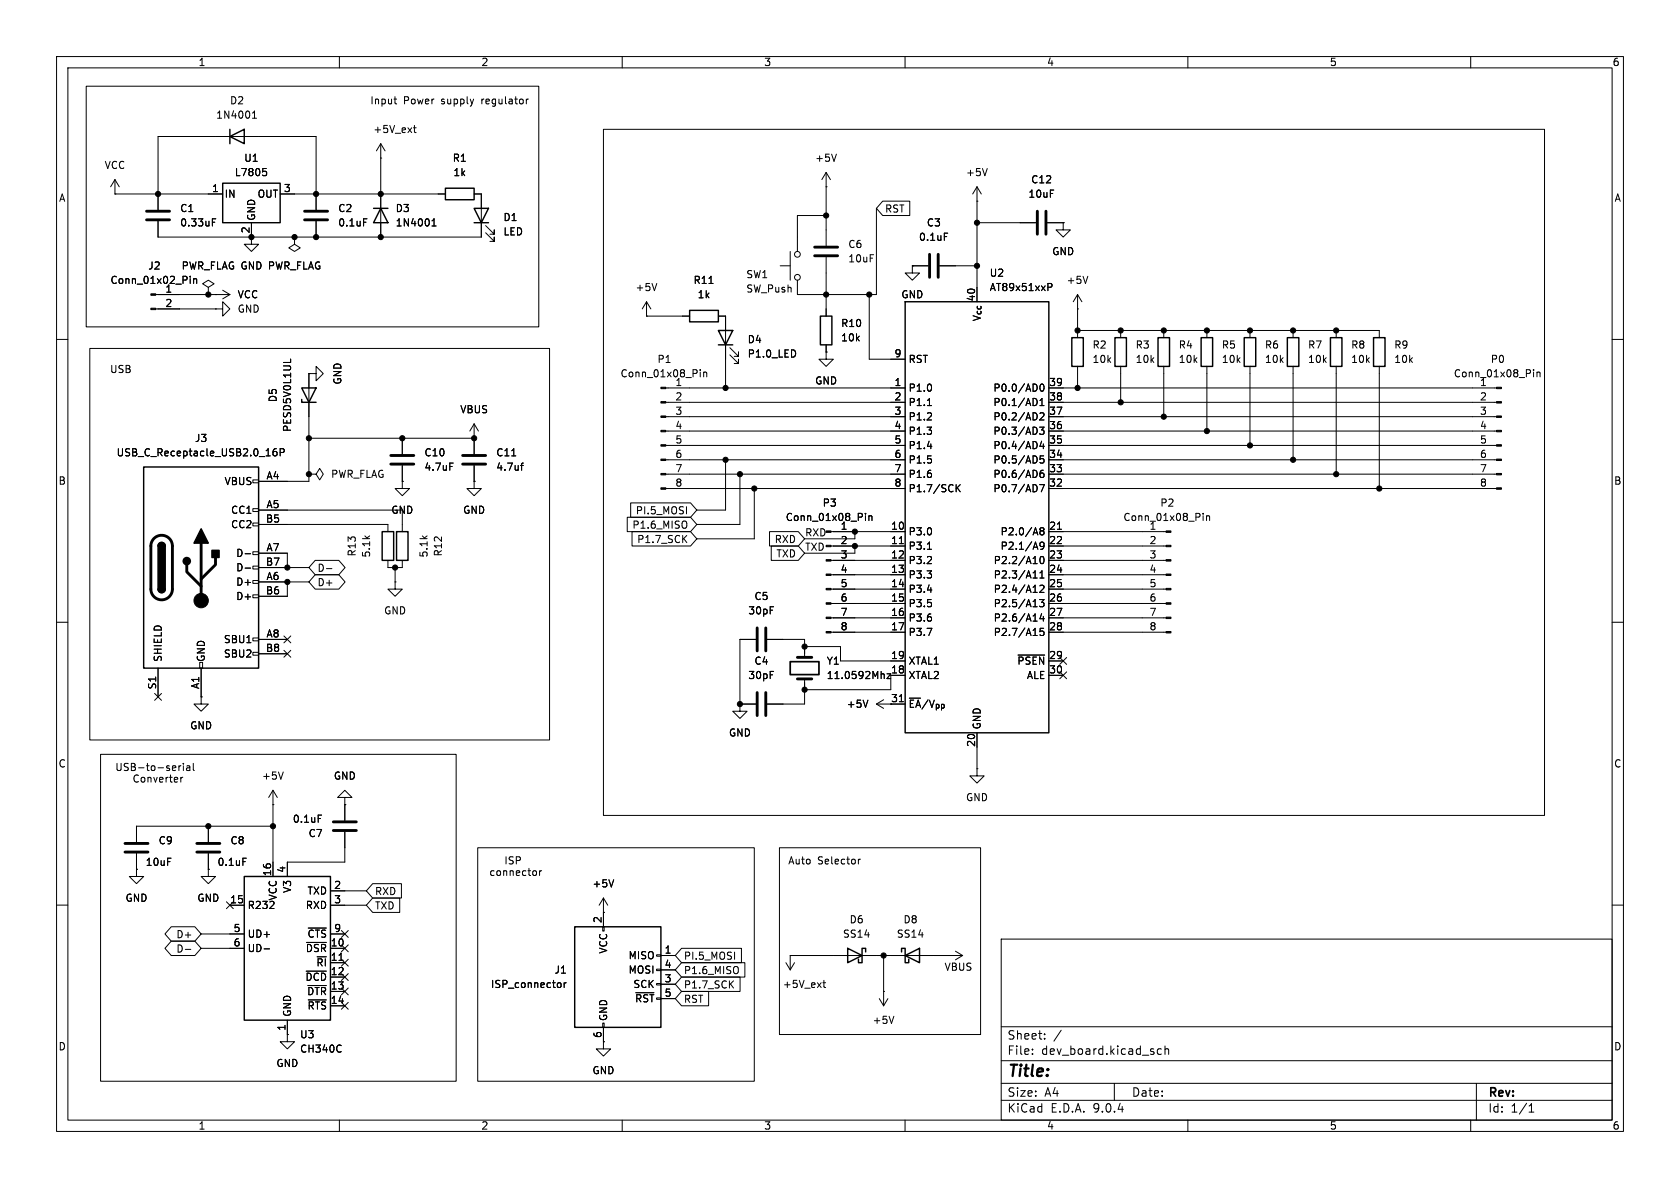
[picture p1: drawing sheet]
<svg xmlns="http://www.w3.org/2000/svg" width="297mm" height="210mm" viewBox="0 0 297 210" stroke-linecap="round" stroke-linejoin="round" font-family="sans-serif">
<g fill="none" stroke="#000" stroke-width=".18">
<path d="M10 10h277v190h-277zM12 12h273v186h-273zM15.2 15.2h80v42.6h-80zM44.6 20l.4-.4v1.3M60 10v2M69.6 17.5h.5M69.8 18.2l.3 .2M93 17.5v.9M93.4 17.5l-.4 .3M110 10v2M160 10v2M210 10v2"/>
<path d="M260 10v2M20.3 34.3h.1M20.3 34.3h19.1M20.3 31.8l-.7 1.2M20.3 31.8l.8 1.2M20.3 31.8v2.5M27.9 37.1v-13h28v13M37.5 38.7h.7M37.5 39.3h.5M44.4 39.4v3.8h1.3l-1.3 1.3-1.2-1.3h1.2M44.6 20.9h.8M46.5 29.8h.6"/>
<path d="M46.6 30.3h.3l.2 .2v.4l-.5 .2M49.5 34.3h29.2M55.9 39.1v2.8M64.3 38.7h.6M67.3 27.9h.1M67.3 25.4l-.8 1.3M67.3 25.4l.8 1.3M67.3 25.4v16.5M73.1 22.6h.5M73.3 22.2v1.1l.3 .1M76.4 39.9h.7M76.4 39l.3-.3v1.2"/>
<path d="M83.8 34.3h1.3v7.6h-57.2v-2.8M85.9 39.9l1.5 1.5v-.8v.8h-.8M106.7 22.9h166.3v121.2h-166.3zM146 33h.1M146 30.5v12.9M146 30.5l-.7 1.3M146 30.5l.8 1.3M146 38.1h-5v6.4M147.9 27.2l-.5 1.3M154.9 36.8v15.3h-13.9v-2.6M156.1 35.6h4.7v2.5h-4.7l-1.2-1.3zM172.7 35.6h.1"/>
<path d="M172.7 33v20.3M172.7 33l-.7 1.3M172.7 33l.8 1.3M172.7 39.4h10.4M174.5 29.8l-.4 1.3M185.2 39.4h2.8M188 39.4v1.2h-1.3l1.3 1.3 1.2-1.3h-1.2M188 39.4h.1M27.5 52.1h13.1M27.5 54.6h10.6M33.6 48.8v.2M33.6 49.3v.8"/>
<path d="M34.2 49.3v.8M34.2 49.4l.2-.1h.3l.1 .8M36.8 50.8l1-.6-1-.7-1 .7 1 .6v1.3M36.8 52.1h.1M38.1 54.6h1.3v-1.3l1.2 1.3-1.2 1.3v-1.3M38.1 54.6h.1M38.1 52.1h.1M39.4 51.3l1.2 .8M40.6 52.1l-1.2 .7M52.1 41.9v1.3l-1 .6 1 .7 1-.7-1-.6M52.1 41.9h.1M85.9 41.1l1.5 1.6v-.8v.8h-.8"/>
<path d="M114.3 55.9h.1M114.3 53.3l-.8 1.3M114.3 53.3l.8 1.3M114.3 53.3v2.6M114.3 55.9h7.6M116.1 50.1l-.4 1.3M125.3 50.1h.8M127 55.9h1.3v12.7M137.9 47h1.8M139.7 44.5v5M146 45.5v10.4M153.7 52.1v11.4h6.3"/>
<path d="M161.3 47v1.3h1.3l-1.3 1.2-1.3-1.2h1.3M161.3 47h.1M161.3 47h2.8M166.1 47h6.6M166.9 41.2h.6M185.3 50.1h.4l.3 .3-.1 .3-.6 .1M190.5 54.6h.1M190.5 52.1v7.6M190.5 52.1l-.8 1.2M190.5 52.1l.8 1.2M190.5 58.4h53.3v1.3M192.3 48.8l-.4 1.3"/>
<path d="M198.1 58.4v1.3M205.7 58.4v1.3M213.4 58.4v1.3M221 58.4v1.3M228.6 58.4v1.3M236.2 58.4v1.3M10 60h2M15.9 61.6h81.3v69.2h-81.3zM48.9 79.3l-.4 .1a.86 .86 0 0 0 0 1.2l.4-.1 .1-.5-.3-.2h-.2l-.2 .2M49.5 80l.6-.1 .2-.2-.1-.3-.7-.1v1.3M51.4 63.5v.6M54.6 66h1.3v-1.2l1.2 1.2-1.2 1.3v-1.3"/>
<path d="M54.6 66h.1M54.6 66v19.1h-8.9M54.6 77.5h29.2M71.1 77.5v2.8M83.8 77.5h.1M83.8 74.9v5.4M83.8 74.9l-.7 1.3M83.8 74.9l.8 1.3M117.7 68.6h42.3M117.7 71.1h42.3M117.7 73.7h42.3M117.7 76.2h42.3"/>
<path d="M117.7 78.7h42.3M123.8 65.3v.2M123.8 65.8v.8M124.4 65.9l.2-.1h.3v.8M124.4 65.8v.8M129 62.7l1.6 1.6v-.8v.8h-.8M129 61.5l1.6 1.5v-.8v.8h-.8M146 62.2v1.3h1.3l-1.3 1.3-1.2-1.3h1.2M146 62.2h.1M146 61v1.2M164 71.7h.7M164 78.9h.7"/>
<path d="M183.3 70.7v.7M183.8 75.5h.8l-.5 .5 .4 .1v.6l-.2 .1-.5-.1M183.8 71.7h.8M183.8 73.1l.5-.1 .3 .3-.8 .9h.8M183.8 70.8l.4-.4v1.3M184 68l.1-.1a.68 .68 0 0 1 .5 .6 .68 .68 0 0 1-.5 .7l-.1-.2-.2-.3zM184.1 78l-.3 .9h.8M184.4 78.5v.8M185.4 68.6h79.2M185.4 71.1h79.2M185.4 73.7h79.2M185.4 76.2h79.2"/>
<path d="M185.4 78.7h79.2M190.5 64.8v3.8M198.1 64.8v6.3M205.7 64.8v8.9M213.4 64.8v11.4M221 64.8v13.9M228.6 64.8v16.5M236.2 64.8v19M243.8 64.8v21.6M271.1 65.3v.2M271.1 65.8v.8M271.7 65.8v.8"/>
<path d="M271.7 65.9l.2-.1h.3l.1 .8M285 60h2M43.3 97.9h1M44.7 84.8h1v.5h-1zM44.7 89.9h1v.5h-1zM44.7 92.5h1v.5h-1zM44.7 97.5h1v.5h-1zM45.7 90.2h25.4v3.8M45.7 92.7h22.9v1.3M45.7 97.8h5.1v2.5M54.6 83.8h1.3l.6 1 .6-1-.6-1-.6 1M54.6 83.8h.1"/>
<path d="M55.7 99.1h4.2l1.1 1.2-1.1 1.3h-4.2l-1.1-1.3zM68.6 99.1v1.2h2.5v-1.2M71.1 85.1v1.3h1.3l-1.3 1.2-1.3-1.2h1.3M71.1 85.1h.1M71.1 82.3v2.8M79.5 81.9h.6M83.8 85.1v1.3h1.3l-1.3 1.2-1.3-1.2h1.3M83.8 85.1h.1M83.8 82.3v2.8M90.5 80.6h.7M92 82.3h.5M92.5 81.9l-.3 .1v1.1"/>
<path d="M110.9 91.4h11.2l1.1 1.3-1.1 1.3h-11.2zM111.5 88.9h10.6l1.1 1.3-1.1 1.2h-10.6zM111.7 94h10.4l1.1 1.3-1.1 1.2h-10.4zM117.7 81.3h42.3M117.7 83.8h42.3M117.7 86.4h42.3M120.9 95.2l.5 .7M121.4 92.3v.9M121.4 94.7l-.7 .7M128.3 81.3v8.9h-5.1M130.8 83.8v8.9h-7.6M133.3 86.4v8.9h-10.1"/>
<path d="M136 94h5.1l1.1 1.3-1.1 1.2h-5.1zM136.3 96.5h4.8l1.1 1.3-1.1 1.3h-4.8zM146.9 94h13.1M146.9 96.5h13.1M146.9 99.1h13.1M151.1 96.5v1.3h-8.9M151.1 94v1.3h-8.9M153 90.7v.2M153 91.2v.8M153.6 91.3l.2-.1h.3l.1 .8M153.6 91.2v.8M159 96.1h.7"/>
<path d="M164 97.1h.7M169 85.7v1.2M169.2 86.2l.6 .7M169.8 85.7l-.8 .7M183.8 85.7h.8l-.5 1.2M184 98.5l.1-.1a.68 .68 0 0 1 .5 .6 .68 .68 0 0 1-.5 .6l-.1-.1-.2-.3zM184.1 93.8l-.3-.2 .3-.3h.2l.3 .2-.3 .3M184.1 93.8l-.3 .3 .1 .3 .2 .2 .3-.1 .2-.2v-.2l-.3-.3M184.1 93.8h.2M184.4 83.1l-.3 .1a.86 .86 0 0 0 0 1.2l.4-.1 .1-.4-.3-.3-.3 .1-.2 .2M184.5 80.6h-.6l-.1 .6 .2-.1h.4l.2 .2-.1 .4-.2 .2-.5-.2M184.6 96.4l-.3 .2h-.3l-.2-.2 .2-.5 .3-.1 .2 .2a.84 .84 0 0 1-.3 1.1h-.2"/>
<path d="M185.4 81.3h79.2M185.4 83.8h79.2M185.4 86.4h79.2M185.4 94h20.7M185.4 96.5h20.7M185.4 99.1h20.7M186.9 93.6h.8M212.7 90.7v.2M212.7 91.2v.8M213.3 91.2v.8M213.3 91.3l.2-.1h.3v.8M10 110h2"/>
<path d="M27.9 118.1v5.1M35.3 117.1h.5v1h-.5zM35.6 118.1v5.1M43.3 100.4h1M44.7 100.1h1v.5h-1zM44.7 102.6h1v.5h-1zM44.7 105.2h1v.5h-1zM44.7 112.8h1v.5h-1zM44.7 115.3h1v.5h-1zM45.7 100.3h8.9M45.7 102.9h8.9M45.7 113h5.1"/>
<path d="M45.7 115.6h5.1M50.2 112.4l1.2 1.2M50.2 115l1.2 1.2M50.8 102.9v2.5h-5.1M51.4 112.4l-1.2 1.2M51.4 115l-1.2 1.2M55.7 101.6h4.2l1.1 1.3-1.1 1.2h-4.2l-1.1-1.2zM57.7 100.5h1M69.8 102.9v1.2h1.3l-1.3 1.3-1.2-1.3h1.2M69.8 102.9h.1M69.8 100.3v2.6M133.6 113h-2.8v11.5"/>
<path d="M135.6 113h6.6v3.2M142.2 114.3h6.4v2.5h11.4M146.9 101.6h13.1M146.9 104.1h13.1M146.9 106.7h13.1M146.9 109.2h13.1M146.9 111.8h13.1M156.8 119.1h.7l-.7 .9h.7M160 119.4h-2.5v2.5h-15.3M163.9 111.1h.8l-.5 1.2M164 104.3h.7M180 115.8h4.7"/>
<path d="M182.6 102.2h.8M183.8 106h.8l-.5 .5 .4 .1v.5l-.2 .2-.5-.2M183.8 103.6l.5-.2 .3 .4-.8 .9h.8M183.8 101.3l.4-.4v1.3M183.8 102.2h.8M184.1 108.5l-.3 .9h.8M184.4 109v.8M184.5 111.1h-.6l-.1 .6 .2-.1h.4l.2 .2-.1 .4-.2 .1-.5-.1M185.4 101.6h20.7M185.4 104.1h20.7M185.4 106.7h20.7M185.4 109.2h20.7"/>
<path d="M185.4 111.8h20.7M185.4 116.8h2.6M185.4 119.4h2.6M187.4 118.8l1.2 1.2M187.4 116.2l1.2 1.2M188.6 118.8l-1.2 1.2M188.6 116.2l-1.2 1.2M285 110h2M17.8 133.4h62.8v57.7h-62.8zM27.3 122.6l1.2 1.2M28.5 122.6l-1.2 1.2M31.6 135.4v.8"/>
<path d="M32 137.4v.9M32 135.4l-.4 .2M32.3 137.4l-.3 .3M32.4 134.9v.2M32.4 135.4v.8M33 135.4h.5l.1 .8M33.6 135.7h-.5l-.1 .2 .1 .3h.5M34.2 134.9v1.1l.2 .2M35.6 123.2v1.3h-1.3l1.3 1.2 1.2-1.2h-1.2M35.6 123.2h.1M48.3 139.7v15.2M48.3 139.7l-.8 1.3"/>
<path d="M48.3 139.7l.7 1.3M50.1 136.5l-.4 1.2M130.8 124.5v1.2h1.3l-1.3 1.3-1.3-1.3h1.3M130.8 124.5h.1M130.8 124.5h2.8M142.2 120v4.5h-6.6M153.4 123.8l-.4 1.2M154.9 124.5l1.3 .7M154.9 124.5h5.1M156.2 123.7l-1.3 .8M159 124h.7M172.7 135.9v1.3h1.3l-1.3 1.2-1.3-1.2h1.3"/>
<path d="M172.7 135.9h.1M172.7 129.5v6.4M24.1 153.7v1.2h1.3l-1.3 1.3-1.2-1.3h1.2M24.1 153.7h.1M24.1 150.9v2.8M36.8 153.7v1.2h1.3l-1.3 1.3-1.2-1.3h1.2M36.8 153.7h.1M36.8 146.1v2.7M36.8 150.9v2.8M40 159.4l1.2 1.2M41.2 159.4l-1.2 1.2M42.9 151.7h.6"/>
<path d="M48.3 142.2h.1M48.3 146.1h-24.2v2.7M56.3 144.1h.6M58.4 157.5h6.4M61 141h1.2l-1.2-1.3-1.3 1.3h1.3v1.2M61 142.2h.1M61 147.1v5.3h-10.2v2.5M61 142.2v2.8M65.9 156.2h5.1v2.6h-5.1l-1.1-1.3zM65.9 158.7h4.8v2.6h-4.8l-1.1-1.3zM84.5 149.9h48.8v41.2h-48.8zM94.7 154l.1 .2-.1 .5"/>
<path d="M95.4 153.9v.9M95.8 153.9l-.4 .3M106.7 158.8v5M106.7 158.8l-.8 1.2M106.7 158.8l.7 1.2M108.5 155.5l-.4 1.3M137.8 149.9h35.6v33h-35.6zM151.8 151.9v.8M152.1 151.9l-.3 .2M10 160h2M30.3 166.4h4.1l1.2 1.2-1.2 1.3h-4.1l-1.1-1.3zM30.3 163.8h4.1l1.2 1.3-1.2 1.3h-4.1l-1.1-1.3z"/>
<path d="M32.8 167.8h.9M35.6 165.1h7.6M35.6 167.6h7.6M40.6 160h2.6M46.7 167.7h1M54.1 171.7h3.6M54.2 166.6h3.5M54.4 174.2h3.3M54.5 164.1h3.2M54.5 176.8h3.2M58.4 160h6.4M58.4 165.1h2.6"/>
<path d="M58.4 167.6h2.6M58.4 170.2h2.6M58.4 172.7h2.6M58.4 175.3h2.6M58.4 177.8h2.6M59.9 169.8h.8M60.4 164.5l1.2 1.2M60.4 167l1.2 1.2M60.4 172.1l1.2 1.2M60.4 169.6l1.2 1.2M60.4 174.7l1.2 1.2M60.4 177.2l1.2 1.2"/>
<path d="M61.6 164.5l-1.2 1.2M61.6 167l-1.2 1.2M61.6 172.1l-1.2 1.2M61.6 169.6l-1.2 1.2M61.6 174.7l-1.2 1.2M61.6 177.2l-1.2 1.2M98.8 173.7l.3 .1 .1 .2-.1 .4-.3 .2M99.7 173.7v.9M100.1 173.7l-.4 .3M106.6 163.8h.2v.8h-.2zM106.7 161.3h.1M112.4 175.5h3.2"/>
<path d="M116.1 168.8h.7v.2h-.7zM116.1 171.3h.7v.3h-.7zM116.1 173.9h.7v.2h-.7zM116.8 168.9h2.6M116.8 171.5h2.6M116.8 174h2.6M116.8 176.5h2.6M120.5 175.3h4.8v2.5h-4.8l-1.1-1.3zM120.5 167.6h10.6v2.6h-10.6l-1.1-1.3zM120.5 172.7h10.3v2.6h-10.3l-1.1-1.3zM120.5 170.2h11.2v2.5h-11.2l-1.1-1.2zM130.5 171v.9"/>
<path d="M138.9 170.2l.8 1.3M139.7 168.9h.1M139.7 168.9h30.5M139.7 168.9v2.6M140.5 170.2l-.8 1.3M145.5 173.7h.5M145.7 173.3v1.1l.3 .2M155.4 176.5l.8 1.3M156.2 175.3h.1M156.2 168.9v8.9M157 176.5l-.8 1.3M158 179.6l-.4 1.3"/>
<path d="M167.6 168.9h.1M168.9 168.1l1.3 .8M170.2 168.9l-1.3 .8M177 166h108v32h-108zM285 160h2M50.8 182.9v1.3h1.3l-1.3 1.2-1.3-1.2h1.3M50.8 182.9h.1M50.8 180.3v2.6M60 198v2M60.3 184.8v.1M60.3 185.9h.1M106.6 180.8h.2v.8h-.2z"/>
<path d="M106.7 184.2v1.2h1.2l-1.2 1.3-1.3-1.3h1.3M106.7 184.2h.1M106.7 181.6v2.6M110 198v2M160 198v2M177 194.5h108M177 191.5h108M177 187.5h108M177 181.5h108M182.5 186.3v.1M182.5 185.5v.1M184.7 183.6v.1"/>
<path d="M184.7 182.8v.1M187.6 182.1l-1.3 2M197 191.5v3M205.3 185.5l-.4-.1-.3 .3v.4l.1 .2h.6M206 185.5l.2-.1 .3 .1 .1 .9M206 184.9v1.5M210 198v2M260 198v2M261 191.5v6.5M270.3 196.6h.9M270.3 195.5l.4-.4v1.5"/>
<circle cx="141" cy="49" r=".51"/>
<circle cx="141" cy="45" r=".51"/>
</g>
<g fill="none" stroke="#000" stroke-width=".51">
<path d="M25.9 37.3h4.1M25.9 38.9h4.1M53.8 37.3h4.1M53.8 38.9h4.1M183.4 37.3v4.1M184.9 37.3v4.1M144 43.7h4.1M144 45.2h4.1M164.3 45v4M165.9 45v4M27.2 95.2a1.9 1.9 0 0 1 2.1-.4 1.9 1.9 0 0 1 1.2 1.7v7.6a1.91 1.91 0 0 1-1.9 1.9 1.91 1.91 0 0 1-1.9-1.9v-7.7l.1-.7zM33 99.8v1.3l2.6 2.5"/>
<path d="M35.6 96v10.2M38.1 98.6v1.2l-2.5 2.6M69.1 80.5h4.1M69.1 82h4.1M81.8 80.5h4.1M81.8 82h4.1M133.9 111v4.1M135.4 111v4.1M141 116.2h2.5M133.9 122.4v4.1M135.4 122.4v4.1M141 120h2.5"/>
<path d="M22.1 149.1h4.1M22.1 150.6h4.1M34.8 149.1h4.1M34.8 150.6h4.1M58.9 146.8h4.1M58.9 145.3h4.1"/>
</g>
<g fill="#000" stroke="#000" stroke-width=".18">
<path d="M26.7 51.9h.8v.3h-.8zM26.7 54.5h.8v.2h-.8zM116.8 68.5h.9v.2h-.9zM116.8 71h.9v.2h-.9zM116.8 73.5h.9v.3h-.9zM116.8 76.1h.9v.2h-.9zM116.8 78.6h.9v.3h-.9zM264.6 68.5h.8v.2h-.8zM264.6 71h.8v.2h-.8zM264.6 73.5h.8v.3h-.8zM264.6 76.1h.8v.2h-.8zM264.6 78.6h.8v.3h-.8z"/>
<path d="M116.8 81.2h.9v.2h-.9zM116.8 83.7h.9v.2h-.9zM116.8 86.2h.9v.3h-.9zM146 93.9h.9v.2h-.9zM146 96.4h.9v.2h-.9zM146 98.9h.9v.3h-.9zM206.1 93.9h.9v.2h-.9zM206.1 96.4h.9v.2h-.9zM206.1 98.9h.9v.3h-.9zM264.6 81.2h.8v.2h-.8zM264.6 83.7h.8v.2h-.8zM264.6 86.2h.8v.3h-.8z"/>
<path d="M146 101.5h.9v.2h-.9zM146 104h.9v.3h-.9zM146 106.6h.9v.2h-.9zM146 109.1h.9v.2h-.9zM146 111.6h.9v.3h-.9zM206.1 101.5h.9v.2h-.9zM206.1 104h.9v.3h-.9zM206.1 106.6h.9v.2h-.9zM206.1 109.1h.9v.2h-.9zM206.1 111.6h.9v.3h-.9z"/>
<circle cx="27.9" cy="34.3" r=".46"/>
<circle cx="55.9" cy="34.3" r=".46"/>
<circle cx="67.3" cy="34.3" r=".46"/>
<circle cx="146" cy="38.1" r=".46"/>
<circle cx="172.7" cy="39.4" r=".46"/>
<circle cx="36.8" cy="52.1" r=".46"/>
<circle cx="44.4" cy="41.9" r=".46"/>
<circle cx="52.1" cy="41.9" r=".46"/>
<circle cx="55.9" cy="41.9" r=".46"/>
<circle cx="67.3" cy="41.9" r=".46"/>
<circle cx="146" cy="52.1" r=".46"/>
<circle cx="153.7" cy="52.1" r=".46"/>
<circle cx="172.7" cy="47" r=".46"/>
<circle cx="190.5" cy="58.4" r=".46"/>
<circle cx="198.1" cy="58.4" r=".46"/>
<circle cx="205.7" cy="58.4" r=".46"/>
<circle cx="213.4" cy="58.4" r=".46"/>
<circle cx="221" cy="58.4" r=".46"/>
<circle cx="228.6" cy="58.4" r=".46"/>
<circle cx="236.2" cy="58.4" r=".46"/>
<circle cx="54.6" cy="77.5" r=".46"/>
<circle cx="71.1" cy="77.5" r=".46"/>
<circle cx="83.8" cy="77.5" r=".46"/>
<circle cx="128.3" cy="68.6" r=".46"/>
<circle cx="190.5" cy="68.6" r=".46"/>
<circle cx="198.1" cy="71.1" r=".46"/>
<circle cx="205.7" cy="73.7" r=".46"/>
<circle cx="213.4" cy="76.2" r=".46"/>
<circle cx="221" cy="78.7" r=".46"/>
<circle cx="54.6" cy="83.8" r=".46"/>
<circle cx="128.3" cy="81.3" r=".46"/>
<circle cx="130.8" cy="83.8" r=".46"/>
<circle cx="133.3" cy="86.4" r=".46"/>
<circle cx="151.1" cy="96.5" r=".46"/>
<circle cx="151.1" cy="94" r=".46"/>
<circle cx="228.6" cy="81.3" r=".46"/>
<circle cx="236.2" cy="83.8" r=".46"/>
<circle cx="243.8" cy="86.4" r=".46"/>
<circle cx="35.6" cy="106.2" r="1.27"/>
<circle cx="50.8" cy="100.3" r=".46"/>
<circle cx="50.8" cy="102.9" r=".46"/>
<circle cx="69.8" cy="100.3" r=".46"/>
<circle cx="142.2" cy="114.3" r=".46"/>
<circle cx="130.8" cy="124.5" r=".46"/>
<circle cx="142.2" cy="121.9" r=".46"/>
<circle cx="36.8" cy="146.1" r=".46"/>
<circle cx="48.3" cy="146.1" r=".46"/>
<circle cx="156.2" cy="168.9" r=".46"/>
</g>
<g fill="none" stroke="#000" stroke-width=".25">
<path d="M39.4 32.4h10.1v7h-10.1zM40.6 24.1l2.6-1.2v2.5zM40.6 22.9v2.5M66 36.8h2.6M67.3 36.8l1.3 2.6h-2.6zM78.7 33.3h5.1v2h-5.1zM83.8 36.8h2.6l-1.3 2.6zM83.8 39.4h2.6M121.9 54.9h5.1v2h-5.1zM127 58.4h2.5l-1.2 2.6zM145 55.9h2.1v5.1h-2.1zM160 53.3h25.4v76.2h-25.4z"/>
<path d="M189.5 59.7h2v5.1h-2zM197.1 59.7h2v5.1h-2zM204.7 59.7h2.1v5.1h-2.1zM212.3 59.7h2.1v5.1h-2.1zM220 59.7h2v5.1h-2zM227.6 59.7h2v5.1h-2zM235.2 59.7h2v5.1h-2zM242.8 59.7h2.1v5.1h-2.1zM53.3 70.6v.5h2.6M53.3 68.6h2.6l-1.3 2.5zM127 61h2.5M25.4 82.6h20.3v35.5h-20.3z"/>
<path d="M27.9 96.5a.64 .64 0 0 1 .7-.6 .64 .64 0 0 1 .6 .6M67.6 94h2v5.1h-2zM70.1 94h2v5.1h-2zM27.9 104.1a.64 .64 0 0 0 .7 .7 .64 .64 0 0 0 .6-.7M43.2 154.9h15.2v25.4h-15.2zM101.6 163.8h15.2v17.8h-15.2zM149.9 167.6l2.5 1.3-2.5 1.3zM153 168.3v-.7h-.6v2.6h-.6v-.7M159.4 168.3v-.7h.6v2.6h.7v-.7M160 168.9l2.6-1.3v2.6z"/>
</g>
<g fill="#000" stroke="#000" stroke-width=".25">
<path d="M28.1 96.1a.64 .64 0 0 1 .7-.2 .64 .64 0 0 1 .4 .6h-1.3zM35.6 93.5l1.2 2.5h-2.5zM37.5 97.3h1.2v1.3h-1.2zM27.9 96.5h1.3v7.6h-1.3zM27.9 104.1h1.3a.64 .64 0 0 1-.6 .7 .64 .64 0 0 1-.7-.7z"/>
<circle cx="33" cy="99.2" r=".63"/>
</g>
<path d="M139.7 117h5.1v2.3h-5.1z" fill="none" stroke="#000" stroke-width=".3"/>
<text font-size="2.8" x="178" y="190.9">Title:</text>
<g font-size="2.1">
<text x="178" y="184">Sheet:</text>
<text x="178" y="186.7">File:</text>
<text x="184.1" y="186.7">dev_board.kicad_sch</text>
<text x="178" y="196.9">KiCad</text>
<text x="178" y="194.1">Size:</text>
<text x="184.7" y="194.1">A4</text>
<text x="185.7" y="196.9">E.D.A.</text>
<text x="193.3" y="196.9">9.0.4</text>
<text x="200" y="194.1">Date:</text>
<text x="263" y="194.3">Rev:</text>
<text x="263" y="196.9">Id:</text>
<text x="267.1" y="196.9">1/1</text>
</g>
<g font-size="1.8">
<text x="35" y="11.9">1</text>
<text x="85" y="11.9">2</text>
<text x="135" y="11.9">3</text>
<text x="185" y="11.9">4</text>
<text x="235" y="11.9">5</text>
<text x="285" y="11.9">6</text>
<text x="38.1" y="21.2">1N4001</text>
<text x="40.6" y="18.6">D2</text>
<text x="65.4" y="18.6">Input</text>
<text x="65.9" y="23.7">+5V_ext</text>
<text x="71.3" y="18.6">Power</text>
<text x="78.1" y="18.6">supply</text>
<text x="85.4" y="18.6">regulator</text>
<text x="43.1" y="28.8">U1</text>
<text x="79.9" y="28.8">R1</text>
<text x="144" y="28.8">+5V</text>
<text x="10.3" y="35.9">A</text>
<text x="18.4" y="30.1">VCC</text>
<text x="37.4" y="34">1</text>
<text x="39.6" y="35.2">IN</text>
<text x="41.4" y="31.3">L7805</text>
<text x="45.4" y="35.2">OUT</text>
<text x="50.1" y="34">3</text>
<text x="80.1" y="31.3">1k</text>
<text x="170.7" y="31.3">+5V</text>
<text x="181.7" y="35.2">10uF</text>
<text x="182.2" y="32.6">C12</text>
<text x="285.3" y="35.9">A</text>
<text x="31.8" y="37.7">C1</text>
<text x="31.8" y="40.2">0.33uF</text>
<text x="44.2" y="41.3" transform="rotate(-90 44.2 41.3)">2</text>
<text x="45.3" y="39.1" transform="rotate(-90 45.3 39.1)">GND</text>
<text x="59.7" y="37.7">C2</text>
<text x="59.7" y="40.2">0.1uF</text>
<text x="69.9" y="37.7">D3</text>
<text x="69.9" y="40.2">1N4001</text>
<text x="88.9" y="39.3">D1</text>
<text x="88.9" y="41.8">LED</text>
<text x="156.4" y="37.8">RST</text>
<text x="163.8" y="40.2">C3</text>
<text x="26.1" y="47.9">J2</text>
<text x="32" y="47.9">PWR_FLAG GND PWR_FLAG</text>
<text x="149.9" y="44">C6</text>
<text x="149.9" y="46.6">10uF</text>
<text x="162.4" y="42.8">0.1uF</text>
<text x="185.9" y="45.3">GND</text>
<text x="19.4" y="50.4">Conn_01x02_Pin</text>
<text x="29.1" y="51.8">1</text>
<text x="41.9" y="52.9">VCC</text>
<text x="112.3" y="51.7">+5V</text>
<text x="122.5" y="50.4">R11</text>
<text x="123.2" y="52.9">1k</text>
<text x="131.8" y="49.4">SW1</text>
<text x="131.8" y="51.9">SW_Push</text>
<text x="159.3" y="52.9">GND</text>
<text x="172.5" y="53.4" transform="rotate(-90 172.5 53.4)">40</text>
<text x="174.9" y="51.7">AT89x51xxP</text>
<text x="174.9" y="49.1">U2</text>
<text x="188.5" y="50.4">+5V</text>
<text x="29.1" y="54.4">2</text>
<text x="41.9" y="55.5">GND</text>
<text x="148.6" y="58">R10</text>
<text x="173.6" y="56.9" transform="rotate(-90 173.6 56.9)">V_{cc}</text>
<text x="116.1" y="64.4">P1</text>
<text x="132.1" y="60.9">D4</text>
<text x="132.1" y="63.4">P1.0_LED</text>
<text x="148.6" y="60.6">10k</text>
<text x="158" y="63.2">9</text>
<text x="160.5" y="64.4">RST</text>
<text x="193" y="61.8">R2</text>
<text x="193" y="64.4">10k</text>
<text x="200.7" y="61.8">R3</text>
<text x="200.7" y="64.4">10k</text>
<text x="208.3" y="61.8">R4</text>
<text x="208.3" y="64.4">10k</text>
<text x="215.9" y="61.8">R5</text>
<text x="215.9" y="64.4">10k</text>
<text x="223.5" y="61.8">R6</text>
<text x="223.5" y="64.4">10k</text>
<text x="231.1" y="61.8">R7</text>
<text x="231.1" y="64.4">10k</text>
<text x="238.8" y="61.8">R8</text>
<text x="238.8" y="64.4">10k</text>
<text x="246.4" y="61.8">R9</text>
<text x="246.4" y="64.4">10k</text>
<text x="263.5" y="64.4">P0</text>
<text x="19.4" y="66.1">USB</text>
<text x="49.1" y="71.2" transform="rotate(-90 49.1 71.2)">D5</text>
<text x="60.6" y="68.1" transform="rotate(-90 60.6 68.1)">GND</text>
<text x="109.6" y="66.9">Conn_01x08_Pin</text>
<text x="119.3" y="68.3">1</text>
<text x="119.3" y="70.9">2</text>
<text x="144" y="68.2">GND</text>
<text x="158" y="68.3">1</text>
<text x="158" y="70.9">2</text>
<text x="160.5" y="69.4">P1.0</text>
<text x="160.5" y="72">P1.1</text>
<text x="175.5" y="69.4">P0.0/AD0</text>
<text x="175.5" y="72">P0.1/AD1</text>
<text x="185.4" y="68.3">39</text>
<text x="185.4" y="70.9">38</text>
<text x="256.9" y="66.9">Conn_01x08_Pin</text>
<text x="261.5" y="68.3">1</text>
<text x="261.5" y="70.9">2</text>
<text x="51.7" y="76.5" transform="rotate(-90 51.7 76.5)">PESD5V0L1UL</text>
<text x="81.3" y="73.3">VBUS</text>
<text x="119.3" y="73.4">3</text>
<text x="119.3" y="75.9">4</text>
<text x="158" y="73.4">3</text>
<text x="158" y="75.9">4</text>
<text x="160.5" y="74.5">P1.2</text>
<text x="160.5" y="77.1">P1.3</text>
<text x="175.5" y="74.5">P0.2/AD2</text>
<text x="175.5" y="77.1">P0.3/AD3</text>
<text x="185.4" y="73.4">37</text>
<text x="185.4" y="75.9">36</text>
<text x="261.5" y="73.4">3</text>
<text x="261.5" y="75.9">4</text>
<text x="20.5" y="80.9">USB_C_Receptacle_USB2.0_16P</text>
<text x="34.4" y="78.3">J3</text>
<text x="74.9" y="80.9">C10</text>
<text x="74.9" y="83.4">4.7uF</text>
<text x="87.6" y="83.4">4.7uf</text>
<text x="87.6" y="80.9">C11</text>
<text x="119.3" y="78.5">5</text>
<text x="119.3" y="81">6</text>
<text x="119.3" y="83.6">7</text>
<text x="158" y="78.5">5</text>
<text x="158" y="81">6</text>
<text x="158" y="83.6">7</text>
<text x="160.5" y="79.6">P1.4</text>
<text x="160.5" y="82.1">P1.5</text>
<text x="175.5" y="79.6">P0.4/AD4</text>
<text x="175.5" y="82.1">P0.5/AD5</text>
<text x="185.4" y="78.5">35</text>
<text x="185.4" y="81">34</text>
<text x="185.4" y="83.6">33</text>
<text x="261.5" y="78.5">5</text>
<text x="261.5" y="81">6</text>
<text x="261.5" y="83.6">7</text>
<text x="10.3" y="85.9">B</text>
<text x="39.6" y="86">VBUS</text>
<text x="47" y="84.8">A4</text>
<text x="47" y="89.9">A5</text>
<text x="58.4" y="84.7">PWR_FLAG</text>
<text x="119.3" y="86.1">8</text>
<text x="145.3" y="89.8">P3</text>
<text x="158" y="86.1">8</text>
<text x="160.5" y="84.7">P1.6</text>
<text x="160.5" y="87.2">P1.7/SCK</text>
<text x="175.5" y="84.7">P0.6/AD6</text>
<text x="175.5" y="87.2">P0.7/AD7</text>
<text x="185.4" y="86.1">32</text>
<text x="205" y="89.8">P2</text>
<text x="261.5" y="86.1">8</text>
<text x="285.3" y="85.9">B</text>
<text x="40.8" y="91">CC1</text>
<text x="40.8" y="93.6">CC2</text>
<text x="46.9" y="92.5">B5</text>
<text x="69.1" y="91">GND</text>
<text x="81.8" y="91">GND</text>
<text x="111.7" y="93.7">P1.6_MISO</text>
<text x="112.3" y="91.1">PI.5_MOSI</text>
<text x="138.8" y="92.3">Conn_01x08_Pin</text>
<text x="142.2" y="94.9">RXD</text>
<text x="148.5" y="93.7">1</text>
<text x="157.4" y="93.7">10</text>
<text x="160.5" y="94.8">P3.0</text>
<text x="176.8" y="94.8">P2.0/A8</text>
<text x="185.4" y="93.7">21</text>
<text x="198.5" y="92.3">Conn_01x08_Pin</text>
<text x="203.1" y="93.7">1</text>
<text x="41.7" y="98.7">D-</text>
<text x="41.7" y="101.2">D-</text>
<text x="46.9" y="100.1">B7</text>
<text x="47" y="97.5">A7</text>
<text x="56" y="101.3">D-</text>
<text x="63.1" y="98.5" transform="rotate(-90 63.1 98.5)">R13</text>
<text x="65.6" y="98.6" transform="rotate(-90 65.6 98.6)">5.1k</text>
<text x="75.8" y="98.6" transform="rotate(-90 75.8 98.6)">5.1k</text>
<text x="78.3" y="98.5" transform="rotate(-90 78.3 98.5)">R12</text>
<text x="112.5" y="96.2">P1.7_SCK</text>
<text x="136.9" y="96.2">RXD</text>
<text x="137.2" y="98.7">TXD</text>
<text x="142.2" y="97.4">TXD</text>
<text x="148.5" y="96.3">2</text>
<text x="148.5" y="98.8">3</text>
<text x="148.5" y="101.3">4</text>
<text x="157.4" y="96.3">11</text>
<text x="157.4" y="98.8">12</text>
<text x="157.4" y="101.3">13</text>
<text x="160.5" y="97.4">P3.1</text>
<text x="160.5" y="99.9">P3.2</text>
<text x="175.6" y="99.9">P2.2/A10</text>
<text x="176.8" y="97.4">P2.1/A9</text>
<text x="185.4" y="96.3">22</text>
<text x="185.4" y="98.8">23</text>
<text x="185.4" y="101.3">24</text>
<text x="203.1" y="96.3">2</text>
<text x="203.1" y="98.8">3</text>
<text x="203.1" y="101.3">4</text>
<text x="41.7" y="103.7">D+</text>
<text x="41.7" y="106.3">D+</text>
<text x="46.9" y="105.2">B6</text>
<text x="47" y="102.6">A6</text>
<text x="56" y="103.8">D+</text>
<text x="133.3" y="106.3">C5</text>
<text x="148.5" y="103.9">5</text>
<text x="148.5" y="106.4">6</text>
<text x="157.4" y="103.9">14</text>
<text x="157.4" y="106.4">15</text>
<text x="160.5" y="102.5">P3.3</text>
<text x="160.5" y="105">P3.4</text>
<text x="160.5" y="107.5">P3.5</text>
<text x="175.6" y="102.5">P2.3/A11</text>
<text x="175.6" y="105">P2.4/A12</text>
<text x="175.6" y="107.5">P2.5/A13</text>
<text x="185.4" y="103.9">25</text>
<text x="185.4" y="106.4">26</text>
<text x="203.1" y="103.9">5</text>
<text x="203.1" y="106.4">6</text>
<text x="39.5" y="113.9">SBU1</text>
<text x="47" y="112.8">A8</text>
<text x="67.8" y="108.8">GND</text>
<text x="132.2" y="108.8">30pF</text>
<text x="148.5" y="109">7</text>
<text x="148.5" y="111.5">8</text>
<text x="157.4" y="109">16</text>
<text x="157.4" y="111.5">17</text>
<text x="160.5" y="110.1">P3.6</text>
<text x="160.5" y="112.6">P3.7</text>
<text x="175.6" y="110.1">P2.6/A14</text>
<text x="175.6" y="112.6">P2.7/A15</text>
<text x="185.4" y="109">27</text>
<text x="185.4" y="111.5">28</text>
<text x="203.1" y="109">7</text>
<text x="203.1" y="111.5">8</text>
<text x="28.8" y="117.1" transform="rotate(-90 28.8 117.1)">SHIELD</text>
<text x="36.4" y="117.1" transform="rotate(-90 36.4 117.1)">GND</text>
<text x="39.5" y="116.4">SBU2</text>
<text x="46.9" y="115.3">B8</text>
<text x="133.3" y="117.7">C4</text>
<text x="146.1" y="117.7">Y1</text>
<text x="157.4" y="116.6">19</text>
<text x="157.4" y="119.1">18</text>
<text x="160.5" y="117.7">XTAL1</text>
<text x="179.7" y="117.7">~{PSEN}</text>
<text x="185.4" y="116.6">29</text>
<text x="185.4" y="119.1">30</text>
<text x="27.7" y="122" transform="rotate(-90 27.7 122)">S1</text>
<text x="35.3" y="121.9" transform="rotate(-90 35.3 121.9)">A1</text>
<text x="132.2" y="120.2">30pF</text>
<text x="146.1" y="120.2">11.0592Mhz</text>
<text x="149.6" y="125.3">+5V</text>
<text x="157.4" y="124.2">31</text>
<text x="160.5" y="120.2">XTAL2</text>
<text x="160.5" y="125.3">~{EA}/V_{pp}</text>
<text x="181.4" y="120.2">ALE</text>
<text x="33.5" y="129.1">GND</text>
<text x="128.8" y="130.4">GND</text>
<text x="173.6" y="129" transform="rotate(-90 173.6 129)">GND</text>
<text x="10.3" y="135.9">C</text>
<text x="20.3" y="136.5">USB-to-serial</text>
<text x="172.5" y="132.1" transform="rotate(-90 172.5 132.1)">20</text>
<text x="285.3" y="135.9">C</text>
<text x="23.3" y="138.5">Converter</text>
<text x="46.2" y="138">+5V</text>
<text x="58.9" y="138">GND</text>
<text x="170.7" y="141.8">GND</text>
<text x="27.9" y="149.5">C9</text>
<text x="40.6" y="149.5">C8</text>
<text x="51.7" y="145.6">0.1uF</text>
<text x="54.5" y="148.2">C7</text>
<text x="25.7" y="153.3">10uF</text>
<text x="38.4" y="153.3">0.1uF</text>
<text x="48" y="155" transform="rotate(-90 48 155)">16</text>
<text x="50.5" y="154.4" transform="rotate(-90 50.5 154.4)">4</text>
<text x="86.4" y="155.1">connector</text>
<text x="89.1" y="153">ISP</text>
<text x="139.3" y="153">Auto</text>
<text x="144.5" y="153">Selector</text>
<text x="22.1" y="159.6">GND</text>
<text x="34.8" y="159.6">GND</text>
<text x="40.6" y="159.8">15</text>
<text x="43.7" y="160.9">R232</text>
<text x="49.1" y="159.3" transform="rotate(-90 49.1 159.3)">VCC</text>
<text x="51.7" y="157.9" transform="rotate(-90 51.7 157.9)">V3</text>
<text x="54" y="160.9">RXD</text>
<text x="54.3" y="158.3">TXD</text>
<text x="59" y="157.2">2</text>
<text x="59" y="159.8">3</text>
<text x="66.2" y="158.4">RXD</text>
<text x="66.2" y="161">TXD</text>
<text x="104.6" y="157.1">+5V</text>
<text x="31.1" y="166.1">D+</text>
<text x="41.2" y="164.8">5</text>
<text x="41.2" y="167.4">6</text>
<text x="43.7" y="166">UD+</text>
<text x="54.3" y="166">~{CTS}</text>
<text x="58.4" y="167.4">10</text>
<text x="59" y="164.8">9</text>
<text x="106.4" y="163.3" transform="rotate(-90 106.4 163.3)">2</text>
<text x="148.9" y="166">SS14</text>
<text x="150.1" y="163.4">D6</text>
<text x="158.5" y="166">SS14</text>
<text x="159.6" y="163.4">D8</text>
<text x="31.1" y="168.6">D-</text>
<text x="43.7" y="168.5">UD-</text>
<text x="53.9" y="173.6">~{DCD}</text>
<text x="54" y="168.5">~{DSR}</text>
<text x="55.8" y="171">~{RI}</text>
<text x="58.4" y="169.9">11</text>
<text x="58.4" y="172.5">12</text>
<text x="97.9" y="172.3">J1</text>
<text x="107.5" y="168.7" transform="rotate(-90 107.5 168.7)">VCC</text>
<text x="111" y="169.8">MISO</text>
<text x="111" y="172.3">MOSI</text>
<text x="117.4" y="168.7">1</text>
<text x="117.4" y="171.2">4</text>
<text x="117.4" y="173.7">3</text>
<text x="120.8" y="169.9">PI.5_MOSI</text>
<text x="120.8" y="172.4">P1.6_MISO</text>
<text x="166.9" y="171.8">VBUS</text>
<text x="51.7" y="179.8" transform="rotate(-90 51.7 179.8)">GND</text>
<text x="54.2" y="176.1">~{DTR}</text>
<text x="54.3" y="178.7">~{RTS}</text>
<text x="58.4" y="175">13</text>
<text x="58.4" y="177.5">14</text>
<text x="86.7" y="174.9">ISP_connector</text>
<text x="111.9" y="174.9">SCK</text>
<text x="112.2" y="177.4">~{RST}</text>
<text x="117.4" y="176.3">5</text>
<text x="120.8" y="177.5">RST</text>
<text x="120.8" y="174.9">P1.7_SCK</text>
<text x="138.3" y="174.9">+5V_ext</text>
<text x="10.3" y="185.9">D</text>
<text x="50.5" y="182.3" transform="rotate(-90 50.5 182.3)">1</text>
<text x="53" y="183.7">U3</text>
<text x="106.4" y="183.6" transform="rotate(-90 106.4 183.6)">6</text>
<text x="107.5" y="180.6" transform="rotate(-90 107.5 180.6)">GND</text>
<text x="154.2" y="181.2">+5V</text>
<text x="285.3" y="185.9">D</text>
<text x="48.8" y="188.8">GND</text>
<text x="53" y="186.3">CH340C</text>
<text x="104.6" y="190.1">GND</text>
<text x="35" y="199.9">1</text>
<text x="85" y="199.9">2</text>
<text x="135" y="199.9">3</text>
<text x="185" y="199.9">4</text>
<text x="235" y="199.9">5</text>
<text x="285" y="199.9">6</text>
</g>
</svg>
